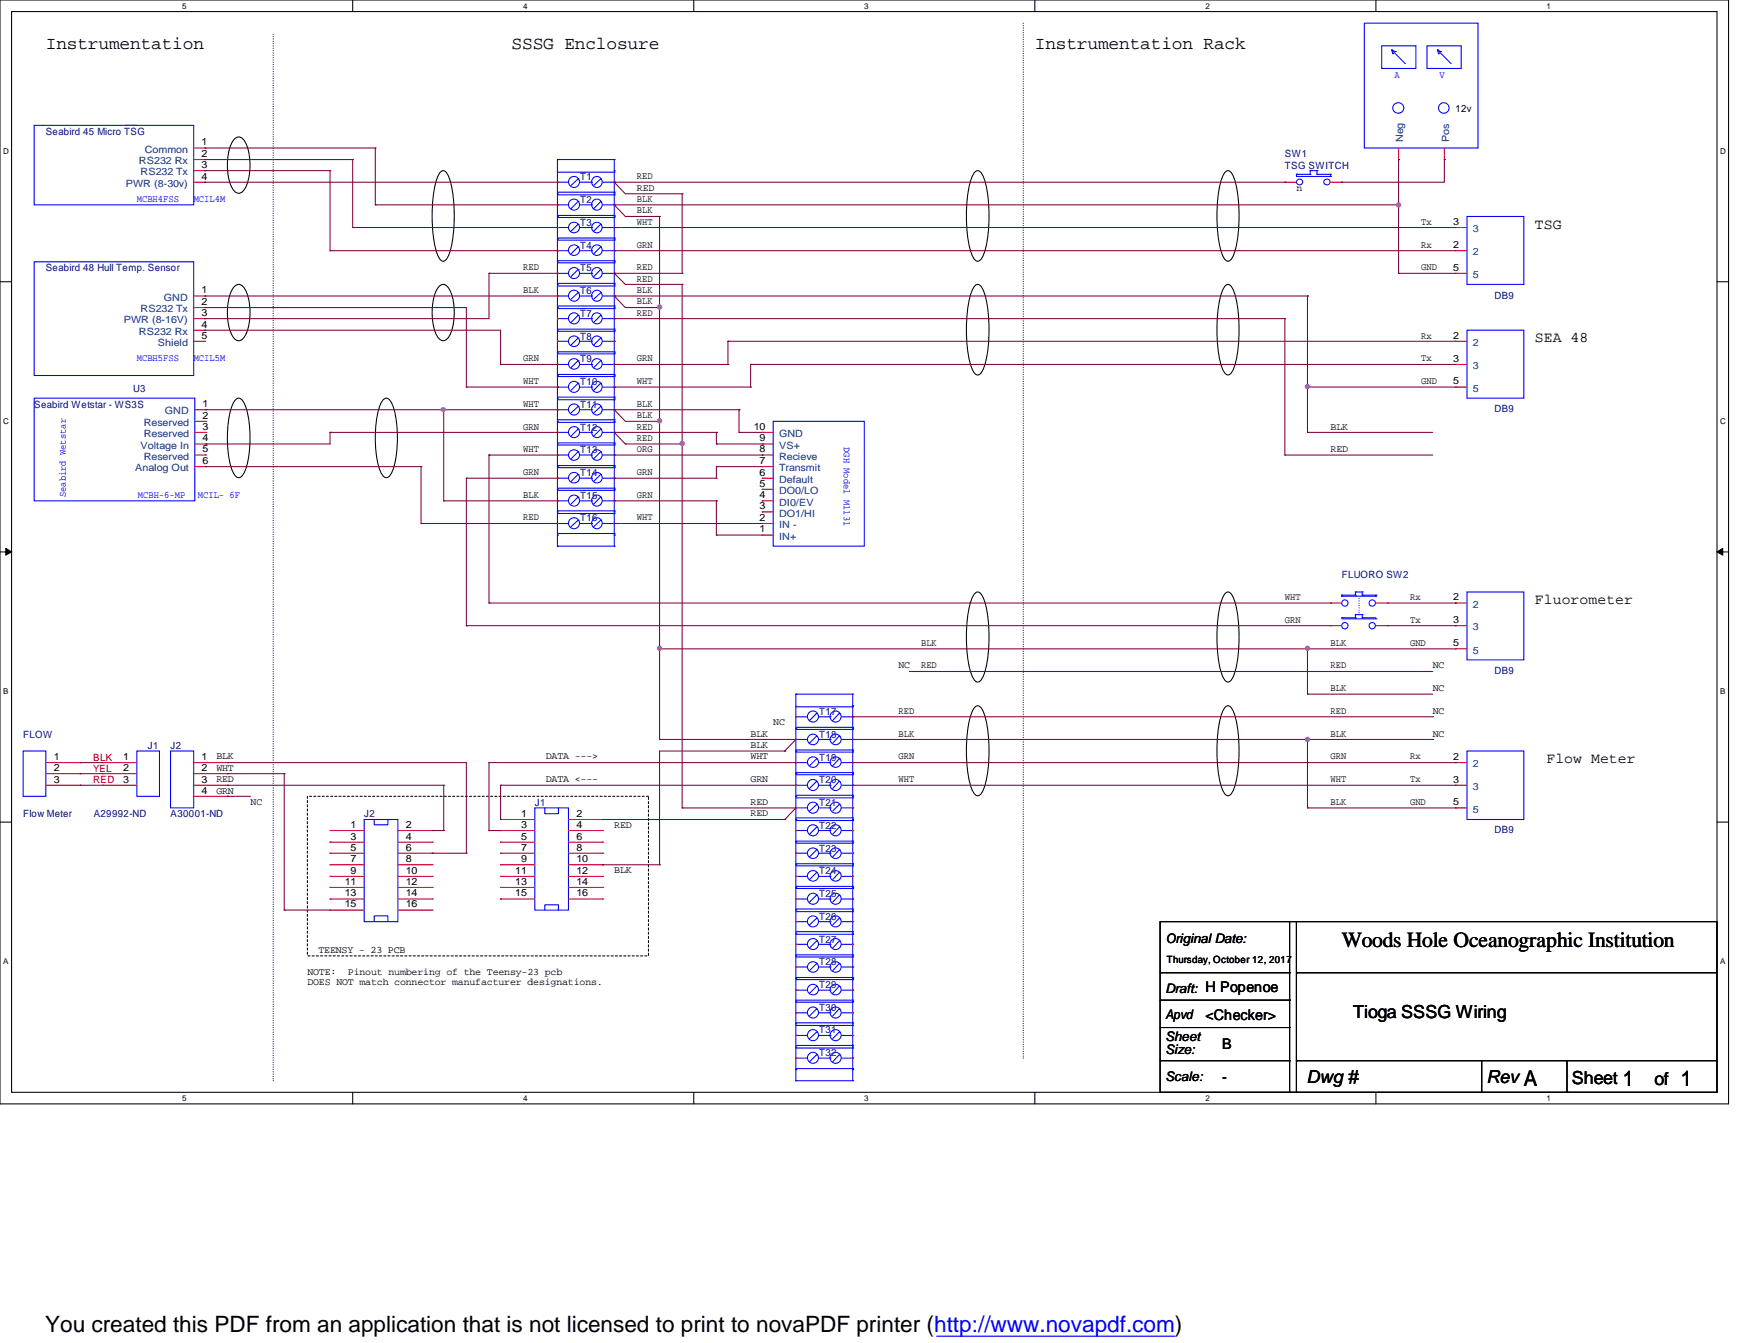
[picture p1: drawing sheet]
<svg xmlns="http://www.w3.org/2000/svg" width="279mm" height="216mm" viewBox="0 0 279 216" stroke-linecap="round" stroke-linejoin="round" font-family="sans-serif">
<path d="M0 0h278v177.5h-278zM1.9 1.9h274.3v173.7h-274.3z" fill="none" stroke="#000" stroke-width=".17"/>
<g fill="#fff">
<path d="M29.3 .3h.6v1.3h-.6z"/>
<path d="M29.3 175.9h.6v1.3h-.6z"/>
</g>
<path d="M56.7 0v1.9M56.7 175.6v1.9" fill="none" stroke="#000" stroke-width=".17"/>
<g fill="#fff">
<path d="M84.2 .3h.6v1.3h-.6z"/>
<path d="M84.2 175.9h.6v1.3h-.6z"/>
</g>
<path d="M111.6 0v1.9M111.6 175.6v1.9" fill="none" stroke="#000" stroke-width=".17"/>
<g fill="#fff">
<path d="M139 .3h.6v1.3h-.6z"/>
<path d="M139 175.9h.6v1.3h-.6z"/>
</g>
<path d="M166.5 0v1.9M166.5 175.6v1.9" fill="none" stroke="#000" stroke-width=".17"/>
<g fill="#fff">
<path d="M193.9 .3h.6v1.3h-.6z"/>
<path d="M193.9 175.9h.6v1.3h-.6z"/>
</g>
<path d="M221.3 0v1.9M221.3 175.6v1.9" fill="none" stroke="#000" stroke-width=".17"/>
<g fill="#fff">
<path d="M248.8 .3h.5v1.3h-.5z"/>
<path d="M248.8 175.9h.5v1.3h-.5z"/>
<path d="M.5 23.5h.9v1.4h-.9z"/>
<path d="M276.7 23.5h.8v1.4h-.8z"/>
<path d="M.5 67h.9v1.3h-.9z"/>
<path d="M276.7 67h.8v1.3h-.8z"/>
</g>
<path d="M0 45.3h1.9M276.2 45.3h1.8" fill="none" stroke="#000" stroke-width=".17"/>
<g fill="#fff">
<path d="M.5 110.4h.8v1.4h-.8z"/>
<path d="M276.7 110.4h.8v1.4h-.8z"/>
</g>
<path d="M0 88.7h1.9M276.2 88.7h1.8" fill="none" stroke="#000" stroke-width=".17"/>
<path d="M.9 88.1l1 .6-1 .5zM276.2 88.7l.9-.6v1.1z" fill="#000" stroke="#000" stroke-width=".16"/>
<g fill="#fff">
<path d="M.5 153.8h.7v1.4h-.7z"/>
<path d="M276.7 153.8h.7v1.4h-.7z"/>
</g>
<g fill="none" stroke="#000" stroke-width=".17">
<path d="M37.7 22.4a.99 .99 0 0 1 1-.4 .99 .99 0 0 1 .7 .8 9.2 9.2 0 0 1 0 7.5 1.06 1.06 0 0 1-1 .8 1.06 1.06 0 0 1-1-.8 9.2 9.2 0 0 1 0-7.5zM71 27.5l.3-.1a2 2 0 0 1 1.1 1.7 23.8 23.8 0 0 1-.2 11.9l-.6 .9-.3 .1a2 2 0 0 1-1.2-1.7 23.8 23.8 0 0 1 .3-11.9zM156.9 27.5l.4-.1a2.01 2.01 0 0 1 1.1 1.7 23.2 23.2 0 0 1-.2 11.9l-.6 .9-.3 .1a2.01 2.01 0 0 1-1.2-1.7 23.2 23.2 0 0 1 .2-11.9zM197.2 27.5l.3-.1a2 2 0 0 1 1.2 1.7 23.8 23.8 0 0 1-.3 11.9l-.6 .9-.3 .1a2 2 0 0 1-1.1-1.7 23.8 23.8 0 0 1 .2-11.9zM37.7 46.1a.99 .99 0 0 1 1-.4 .99 .99 0 0 1 .7 .8 9.2 9.2 0 0 1 0 7.5 1.06 1.06 0 0 1-1 .8 1.06 1.06 0 0 1-1-.8 9.2 9.2 0 0 1 0-7.5zM70.6 46.1a.85 .85 0 0 1 1.4 0 8.4 8.4 0 0 1 .8 6.7 3 3 0 0 1-1.2 1.9 1.04 1.04 0 0 1-1.3-.7 9.4 9.4 0 0 1 0-7.5zM156.9 45.8l.4-.1a2.01 2.01 0 0 1 1.1 1.7 23.2 23.2 0 0 1-.2 11.9l-.6 .9-.3 .1a2.01 2.01 0 0 1-1.2-1.7 23.2 23.2 0 0 1 .2-11.9zM197.2 45.8l.3-.1a2 2 0 0 1 1.2 1.7 23.8 23.8 0 0 1-.3 11.9l-.6 .9-.3 .1a2 2 0 0 1-1.1-1.7 23.8 23.8 0 0 1 .2-11.9zM37.8 64.4l.3-.3 .3-.1a1.81 1.81 0 0 1 1.2 1.5 18 18 0 0 1-.3 10.4l-.6 .8-.3 .1a1.81 1.81 0 0 1-1.2-1.5 18 18 0 0 1 .3-10.4zM61.5 64.4l.3-.3 .3-.1a1.8 1.8 0 0 1 1.2 1.5 18.4 18.4 0 0 1-.3 10.4l-.5 .8-.4 .1a1.8 1.8 0 0 1-1.1-1.5 18.4 18.4 0 0 1 .2-10.4zM156.9 95.3l.4-.1a1.99 1.99 0 0 1 1.1 1.7 23 23 0 0 1-.2 11.8l-.6 .8-.3 .1a1.99 1.99 0 0 1-1.2-1.7 23 23 0 0 1 .2-11.7zM197.2 95.3l.3-.1a1.99 1.99 0 0 1 1.2 1.7 23.5 23.5 0 0 1-.3 11.8l-.6 .8-.3 .1a1.99 1.99 0 0 1-1.1-1.7 23.5 23.5 0 0 1 .2-11.7z"/>
<path d="M156.9 113.6l.4-.1a1.99 1.99 0 0 1 1.1 1.7 23 23 0 0 1-.2 11.7l-.6 .9-.3 .1a1.99 1.99 0 0 1-1.2-1.7 23 23 0 0 1 .2-11.8zM197.2 113.6l.3-.1a1.99 1.99 0 0 1 1.2 1.7 23.5 23.5 0 0 1-.3 11.7l-.6 .9-.3 .1a1.99 1.99 0 0 1-1.1-1.7 23.5 23.5 0 0 1 .2-11.8zM0 132.2h1.9M276.2 132.2h1.8M186.6 148.2h89.6v27.4h-89.6zM186.6 156.4h20.8M207.4 156.4h.1M207.4 148.2v27.4M208.5 156.4h.1M208.5 156.4h67.7M208.5 148.2v27.4M186.6 160.8h20.8"/>
<path d="M186.6 165.2h20.8M186.6 170.5h20.8M207.4 175.6h.1M207.4 160.8h.1M207.4 165.2h.1M207.4 170.5h.1M208.5 175.6h.1M208.5 170.5h.1M208.5 170.5h67.7M238.3 175.6h.1M238.3 170.5v5.1M252.1 175.6h.1"/>
<path d="M252.1 170.5v5.1"/>
</g>
<path d="M43.9 5.5v168.2M164.6 3.7v166.4M43.9 173.7h.1M164.6 170.1h.1" fill="none" stroke="#000" stroke-width=".17" stroke-dasharray="0 .3"/>
<path d="M49.4 128h54.9v25.7h-54.9z" fill="none" stroke="#000" stroke-width=".17" stroke-dasharray=".3 .3"/>
<g fill="none" stroke="#800040" stroke-width=".17">
<path d="M20.2 20.2h.1M20.2 20.2h1.8M32.9 29.3h.1M32.9 23.8h.1M32.9 25.7h.1M32.9 27.4h.1M32.9 29.3h56.8M32.9 23.8h27.5M32.9 25.7h23.8M32.9 27.4h20.2M53.1 27.4h.1M53.1 27.4v12.9"/>
<path d="M56.7 25.7h.1M56.7 36.6h.1M56.7 36.6h33M56.7 25.7v10.9M60.4 32.9h.1M60.4 23.8h.1M60.4 32.9h29.3M60.4 23.8v9.1M98.8 29.3h.1M98.8 32.9h.1M98.8 36.6h.1M98.8 29.3l1.8 1.9h9.1"/>
<path d="M98.8 32.9l1.8 1.9h5.5M98.8 32.9h126.2M98.8 36.6h135.3M98.8 29.3h107.9M106.1 34.8h.1M106.1 34.8v84.1M109.7 31.2h.1M109.7 31.2v12.7M206.7 29.3h.1M215.8 29.3h.1M225 32.9h.1M225 25.7h.1"/>
<path d="M225 25.7v18.2M232.3 25.7h.1M232.3 25.7v3.6h-16.5M32.9 51.2h.1M32.9 47.6h.1M32.9 53.1h.1M32.9 49.4h.1M32.9 47.6h56.8M32.9 53.1h47.6v5.5M32.9 49.4h42.1v12.8M53.1 40.3h.1M53.1 40.3h36.6"/>
<path d="M78.7 43.9h.1M78.7 43.9h11M78.7 43.9v7.3h-45.8M80.5 58.6h.1M80.5 58.6h9.2M89.7 58.6h.1M98.8 47.6h.1M98.8 43.9h.1M98.8 40.3h.1M98.8 51.2h.1M98.8 47.6l1.8 1.8h5.5M98.8 43.9l1.8 1.8h9.1"/>
<path d="M98.8 40.3h135.3M98.8 43.9h10.9M98.8 47.6h111.5M98.8 51.2h107.9M98.8 58.6h18.3M106.1 49.4h.1M109.7 43.9h.1M109.7 45.7h.1M109.7 45.7v84.2M117.1 58.6h.1M117.1 54.9h.1M117.1 54.9v3.7"/>
<path d="M117.1 54.9h117M120.7 58.6h.1M120.7 58.6h113.4M120.7 58.6v3.6M206.7 51.2h.1M206.7 51.2v22M210.3 47.6h.1M210.3 47.6v21.9M225 43.9h.1M225 43.9h9.1M33.1 75h.1M33.1 65.9h.1"/>
<path d="M33.1 71.4h.1M33.1 65.9h56.6M33.1 75h34.6M53.1 69.5h.1M53.1 69.5v1.9h-20M53.1 69.5h36.6M67.7 75h.1M67.7 75v9.2M71.4 65.9h.1M71.4 65.9v14.6M75 76.9h.1M75 62.2h.1"/>
<path d="M75 76.9h14.7M75 76.9v23.7M75 62.2h14.7M78.7 73.2h.1M78.7 73.2h11M78.7 73.2v23.7M89.7 62.2h.1M98.8 65.9h.1M98.8 69.5h.1M98.8 65.9l1.8 1.8h5.5M98.8 69.5l1.8 1.9M98.8 73.2h23.8"/>
<path d="M98.8 69.5h16.4M98.8 65.9h20.1M98.8 76.9h16.4M98.8 62.2h21.9M100.6 71.4h.1M100.6 71.4h9.1M106.1 67.7h.1M109.7 71.4h.1M115.2 71.4h.1M115.2 69.5h.1M115.2 76.9h.1M115.2 75h.1"/>
<path d="M115.2 71.4h7.4M115.2 69.5v1.9M115.2 75v1.9M115.2 75h7.4M118.9 69.5h.1M118.9 65.9h.1M118.9 69.5h3.7M118.9 65.9v3.6M120.7 62.2h.1M122.6 73.2h.1M206.7 73.2h.1M206.7 73.2h23.8"/>
<path d="M210.3 62.2h.1M210.3 69.5h.1M210.3 69.5h20.2M210.3 62.2h23.8M67.7 84.2h.1M67.7 84.2h22M71.4 80.5h.1M71.4 80.5h18.3M78.7 96.9h.1M78.7 96.9h135.3M98.8 84.2h23.8M98.8 80.5h16.4"/>
<path d="M115.2 80.5h.1M115.2 86h.1M115.2 80.5v5.5M115.2 86h7.4M122.6 84.2h.1M223.2 96.9h10.9M234.1 96.9h.1M75 100.6h.1M75 100.6h139M106.1 104.3h.1M106.1 118.9h.1M106.1 118.9h21.9l-1.8 1.8"/>
<path d="M106.1 104.3h128M137.2 118.9h93.3M137.2 115.2h93.3M146.3 107.9h.1M146.3 107.9h84.2M210.3 104.3h.1M210.3 111.6h.1M210.3 118.9h.1M210.3 104.3v7.3M210.3 118.9v11M210.3 111.6h20.2M223.2 100.6h10.9"/>
<path d="M230.5 115.2h.1M230.5 118.9h.1M234.1 100.6h.1M12.9 122.6h.1M12.9 124.4h.1M12.9 126.2h.1M12.9 122.6h3.6M12.9 124.4h3.6M12.9 126.2h3.6M36.6 122.6h.1M36.6 124.4h.1M36.6 126.2h.1"/>
<path d="M36.6 128h.1M36.6 122.6h38.4v14.6M36.6 124.4h9.1M36.6 126.2h34.8M36.6 128h3.7M45.7 124.4h.1M45.7 124.4v21.9M69.5 137.2h.1M69.5 133.5h1.9M69.5 137.2h5.5M71.4 126.2h.1M71.4 133.5h.1"/>
<path d="M71.4 126.2v7.3M75 137.2h.1M78.7 133.5h.1M78.7 122.6h.1M78.7 122.6v10.9M78.7 122.6h49.3M78.7 133.5h1.8M80.5 126.2h.1M80.5 131.7h.1M80.5 126.2v5.5M80.5 126.2h47.5M96.9 139h.1"/>
<path d="M96.9 131.7h29.3M96.9 139h9.2M106.1 139h.1M109.7 129.9h.1M109.7 129.9h18.3l-1.8 1.8M126.2 120.7h.1M126.2 131.7h.1M126.2 120.7h-20.1v18.3M137.2 122.6h96.9M137.2 126.2h96.9M210.3 129.9h.1M210.3 129.9h23.8"/>
<path d="M234.1 122.6h.1M234.1 126.2h.1M234.1 129.9h.1M45.7 146.3h.1M45.7 146.3h7.4"/>
</g>
<g fill="none" stroke="#00f" stroke-width=".17">
<path d="M219.5 3.7h18.2v20.1h-18.2zM222.2 7.4h5.6v3.6h-5.6zM223.9 8h.1M223.9 8l.1 .6M223.9 8l.6 .3M223.9 8l2.2 2.2M224 8.6h.1M224.5 8.3h.1M229.5 7.4h5.5v3.6h-5.5zM231.2 8h.1M231.2 8l.5 .3M231.2 8l.2 .6"/>
<path d="M231.2 8l2.2 2.2M231.4 8.6h.1M231.7 8.3h.1M5.5 20.2h25.7v12.7h-25.7zM89.7 29.3h.1M89.7 31.2h.1M89.7 36.6h.1M89.7 38.4h.1M89.7 32.9h.1M89.7 34.8h.1M89.7 25.7h.1M89.7 29.3h1.7"/>
<path d="M89.7 27.7h9.1M89.7 30.9h9.1M89.7 25.7v62.1M89.7 38.6h9.1M89.7 36.6h1.7M89.7 35h9.1M89.7 38.3h9.1M89.7 32.9h1.7M89.7 31.3h9.1M89.7 34.6h9.1M89.7 25.7h9.1M93 28.8h.1"/>
<path d="M93 39.7h.1M93 36.1h.1M93 32.4h.1M93 28.8l-1.1 1M93 39.7l-1.1 1.1M93 36.1l-1.1 1.1M93 32.4l-1.1 1.1M93.3 29.3h1.9M93.3 36.6h1.9M93.3 32.9h1.9M95.2 29.3h.1M95.2 36.6h.1"/>
<path d="M95.2 32.9h.1M96.6 28.8h.1M96.6 39.7h.1M96.6 36.1h.1M96.6 32.4h.1M96.6 28.8l-1.1 1M96.6 36.1l-1.1 1.1M96.6 39.7l-1.1 1.1M96.6 32.4l-1.1 1.1M96.9 29.3h1.9M96.9 36.6h1.9M96.9 32.9h1.9"/>
<path d="M98.8 29.3h.1M98.8 27.7h.1M98.8 30.9h.1M98.8 31.2h.1M98.8 38.6h.1M98.8 36.6h.1M98.8 35h.1M98.8 38.3h.1M98.8 38.4h.1M98.8 32.9h.1M98.8 31.3h.1M98.8 34.6h.1"/>
<path d="M98.8 34.8h.1M98.8 25.7h.1M98.8 27.4h.1M98.8 25.7v62.1M208.5 28h.1M208.5 28v.4h5.5M208.5 28h2.2M210.7 27.4h.1M210.7 28h.1M210.7 27.4h1.1M210.7 27.4v.6M211.8 28h.1"/>
<path d="M211.8 27.4h.1M211.8 28h2.2M211.8 27.4v.6M214 28.4h.1M214 28h.1M214 28v.4M236 34.8h9.1v10.9h-9.1zM5.5 42.1h25.7v18.3h-25.7zM89.7 40.3h.1M89.7 42.1h.1M89.7 51.2h.1M89.7 53.1h.1"/>
<path d="M89.7 47.6h.1M89.7 49.4h.1M89.7 58.6h.1M89.7 43.9h.1M89.7 45.7h.1M89.7 54.9h.1M89.7 56.7h.1M89.7 40.3h1.7M89.7 41.9h9.1M89.7 51.2h1.7M89.7 49.6h9.1M89.7 52.9h9.1"/>
<path d="M89.7 47.6h1.7M89.7 46h9.1M89.7 49.2h9.1M89.7 58.6h1.7M89.7 56.9h9.1M89.7 43.9h1.7M89.7 42.2h9.1M89.7 45.6h9.1M89.7 54.9h1.7M89.7 53.3h9.1M89.7 56.6h9.1M93 50.7h.1"/>
<path d="M93 47.1h.1M93 58h.1M93 43.3h.1M93 54.4h.1M93 43.3l-1.1 1.1M93 50.7l-1.1 1.1M93 54.4l-1.1 1.1M93 47.1l-1.1 1M93 58l-1.1 1.1M93.3 40.3h1.9M93.3 51.2h1.9M93.3 47.6h1.9"/>
<path d="M93.3 58.6h1.9M93.3 43.9h1.9M93.3 54.9h1.9M95.2 40.3h.1M95.2 51.2h.1M95.2 47.6h.1M95.2 58.6h.1M95.2 43.9h.1M95.2 54.9h.1M96.6 50.7h.1M96.6 47.1h.1M96.6 58h.1"/>
<path d="M96.6 43.3h.1M96.6 54.4h.1M96.6 50.7l-1.1 1.1M96.6 58l-1.1 1.1M96.6 47.1l-1.1 1M96.6 54.4l-1.1 1.1M96.6 43.3l-1.1 1.1M96.9 40.3h1.9M96.9 51.2h1.9M96.9 47.6h1.9M96.9 58.6h1.9M96.9 43.9h1.9"/>
<path d="M96.9 54.9h1.9M98.8 40.3h.1M98.8 41.9h.1M98.8 42.1h.1M98.8 51.2h.1M98.8 49.6h.1M98.8 52.9h.1M98.8 53.1h.1M98.8 47.6h.1M98.8 46h.1M98.8 49.2h.1M98.8 49.4h.1"/>
<path d="M98.8 58.6h.1M98.8 56.9h.1M98.8 43.9h.1M98.8 42.2h.1M98.8 45.6h.1M98.8 45.7h.1M98.8 54.9h.1M98.8 53.3h.1M98.8 56.6h.1M98.8 56.7h.1M236 53.1h9.1v10.9h-9.1zM5.5 64h25.8v16.5h-25.8z"/>
<path d="M89.7 69.5h.1M89.7 71.4h.1M89.7 62.2h.1M89.7 64h.1M89.7 65.9h.1M89.7 67.7h.1M89.7 76.9h.1M89.7 78.7h.1M89.7 60.4h.1M89.7 73.2h.1M89.7 75h.1M89.7 69.5h1.7"/>
<path d="M89.7 67.9h9.1M89.7 71.2h9.1M89.7 78.8h9.1M89.7 62.2h1.7M89.7 60.5h9.1M89.7 63.8h9.1M89.7 65.9h1.7M89.7 64.3h9.1M89.7 67.5h9.1M89.7 76.9h1.7M89.7 75.2h9.1M89.7 78.5h9.1"/>
<path d="M89.7 60.2h9.1M89.7 73.2h1.7M89.7 71.5h9.1M89.7 74.8h9.1M93 69h.1M93 79.9h.1M93 61.6h.1M93 65.4h.1M93 76.3h.1M93 72.6h.1M93 69l-1.1 1.1M93 72.6l-1.1 1.1"/>
<path d="M93 79.9l-1.1 1.1M93 61.6l-1.1 1.1M93 65.4l-1.1 1M93 76.3l-1.1 1.1M93.3 69.5h1.9M93.3 62.2h1.9M93.3 65.9h1.9M93.3 76.9h1.9M93.3 73.2h1.9M95.2 69.5h.1M95.2 62.2h.1M95.2 65.9h.1"/>
<path d="M95.2 76.9h.1M95.2 73.2h.1M96.6 69h.1M96.6 79.9h.1M96.6 61.6h.1M96.6 65.4h.1M96.6 76.3h.1M96.6 72.6h.1M96.6 69l-1.1 1.1M96.6 76.3l-1.1 1.1M96.6 79.9l-1.1 1.1M96.6 61.6l-1.1 1.1"/>
<path d="M96.6 65.4l-1.1 1M96.6 72.6l-1.1 1.1M96.9 69.5h1.9M96.9 62.2h1.9M96.9 65.9h1.9M96.9 76.9h1.9M96.9 73.2h1.9M98.8 69.5h.1M98.8 67.9h.1M98.8 71.2h.1M98.8 71.4h.1M98.8 78.8h.1"/>
<path d="M98.8 62.2h.1M98.8 60.5h.1M98.8 63.8h.1M98.8 64h.1M98.8 65.9h.1M98.8 64.3h.1M98.8 67.5h.1M98.8 67.7h.1M98.8 76.9h.1M98.8 75.2h.1M98.8 78.5h.1M98.8 78.7h.1"/>
<path d="M98.8 60.2h.1M98.8 60.4h.1M98.8 73.2h.1M98.8 71.5h.1M98.8 74.8h.1M98.8 75h.1M124.4 67.7h14.6v20.1h-14.6zM89.7 80.5h.1M89.7 82.3h.1M89.7 87.8h.1M89.7 84.2h.1M89.7 86h.1"/>
<path d="M89.7 80.5h1.7M89.7 82.1h9.1M89.7 87.8h9.1M89.7 84.2h1.7M89.7 82.5h9.1M89.7 85.8h9.1M93 83.7h.1M93 83.7l-1.1 1M93.3 80.5h1.9M93.3 84.2h1.9M95.2 80.5h.1M95.2 84.2h.1"/>
<path d="M96.6 83.7h.1M96.6 83.7l-1.1 1M96.9 80.5h1.9M96.9 84.2h1.9M98.8 80.5h.1M98.8 82.1h.1M98.8 82.3h.1M98.8 87.8h.1M98.8 86h.1M98.8 84.2h.1M98.8 82.5h.1M98.8 85.8h.1"/>
<path d="M215.8 95.7h.1M215.8 95.8h.1M215.8 99.3h.1M215.8 95.8h5.5M215.8 95.7h2.2M215.8 95.7v.1M215.8 99.3h2.2M215.8 99.5h5.5M218 95.2h.1M218 95.7h.1M218 99.3h.1M218 98.8h.1"/>
<path d="M218 95.2h1.1M218 95.2v.5M218 98.8v.5M218 98.8h1.1M219.1 95.7h.1M219.1 95.2h.1M219.1 98.8h.1M219.1 99.3h.1M219.1 95.7h2.2M219.1 95.2v.5M219.1 98.8v.5M219.1 99.3h2.2"/>
<path d="M221.3 95.8h.1M221.3 95.7h.1M221.3 99.5h.1M221.3 95.7v.1M236 95.2h9.1v10.9h-9.1zM128 111.6h.1M128 118.9h.1M128 115.2h.1M128 117.1h.1M128 111.6v62.1M128 111.6h9.2M128 118.9h1.9"/>
<path d="M128 117.3h9.2M128 115.2h1.9M128 113.6h9.2M128 116.9h9.2M131.3 118.4h.1M131.3 114.7h.1M131.3 118.4l-1.1 1.1M131.3 114.7l-1.1 1.1M131.7 118.9h1.8M131.7 115.2h1.8M133.5 118.9h.1M133.5 115.2h.1"/>
<path d="M135 118.4h.1M135 114.7h.1M135 118.4l-1.1 1.1M135 114.7l-1.1 1.1M135.4 118.9h1.8M135.4 115.2h1.8M137.2 111.6h.1M137.2 113.5h.1M137.2 118.9h.1M137.2 117.3h.1M137.2 115.2h.1M137.2 113.6h.1"/>
<path d="M137.2 116.9h.1M137.2 117.1h.1M137.2 111.6v62.1M3.7 120.7h3.7v7.3h-3.7zM22 120.7h3.7v7.3h-3.7zM27.4 120.7h3.8v9.2h-3.8zM58.6 131.7h5.4v16.5h-5.4zM60.2 131.7v.9h2.2v-.9M86 129.9h5.4v16.4h-5.4zM87.6 129.9v.9h2.2v-.9M128 122.6h.1M128 124.4h.1"/>
<path d="M128 133.5h.1M128 135.4h.1M128 120.7h.1M128 129.9h.1M128 131.7h.1M128 126.2h.1M128 128h.1M128 137.2h.1M128 139h.1M128 122.6h1.9M128 120.9h9.2M128 124.2h9.2"/>
<path d="M128 133.5h1.9M128 131.9h9.2M128 135.2h9.2M128 120.6h9.2M128 129.9h1.9M128 128.3h9.2M128 131.5h9.2M128 139.2h9.2M128 126.2h1.9M128 124.5h9.2M128 127.8h9.2M128 137.2h1.9"/>
<path d="M128 135.6h9.2M128 138.9h9.2M131.3 122h.1M131.3 133h.1M131.3 129.4h.1M131.3 125.6h.1M131.3 136.7h.1M131.3 122l-1.1 1.1M131.3 133l-1.1 1.1M131.3 129.4l-1.1 1M131.3 125.6l-1.1 1.1M131.3 136.7l-1.1 1.1"/>
<path d="M131.7 122.6h1.8M131.7 133.5h1.8M131.7 129.9h1.8M131.7 126.2h1.8M131.7 137.2h1.8M133.5 122.6h.1M133.5 133.5h.1M133.5 129.9h.1M133.5 126.2h.1M133.5 137.2h.1M135 122h.1M135 133h.1"/>
<path d="M135 129.4h.1M135 125.6h.1M135 136.7h.1M135 122l-1.1 1.1M135 129.4l-1.1 1M135 133l-1.1 1.1M135 125.6l-1.1 1.1M135 136.7l-1.1 1.1M135.4 122.6h1.8M135.4 133.5h1.8M135.4 129.9h1.8M135.4 126.2h1.8"/>
<path d="M135.4 137.2h1.8M137.2 122.6h.1M137.2 120.9h.1M137.2 124.2h.1M137.2 124.4h.1M137.2 133.5h.1M137.2 131.9h.1M137.2 135.2h.1M137.2 135.4h.1M137.2 120.6h.1M137.2 120.7h.1M137.2 129.9h.1"/>
<path d="M137.2 128.3h.1M137.2 131.5h.1M137.2 131.7h.1M137.2 139.2h.1M137.2 126.2h.1M137.2 124.5h.1M137.2 127.8h.1M137.2 128h.1M137.2 137.2h.1M137.2 135.6h.1M137.2 138.9h.1M137.2 139h.1"/>
<path d="M236 120.7h9.1v11h-9.1zM60.2 148.2v-1h2.2v1M87.6 146.3v-.8h2.2v.8M128 148.2h.1M128 150h.1M128 159.2h.1M128 144.5h.1M128 146.3h.1M128 155.4h.1M128 157.3h.1M128 140.9h.1M128 142.7h.1"/>
<path d="M128 151.8h.1M128 153.7h.1M128 148.2h1.9M128 146.6h9.2M128 149.8h9.2M128 159.2h1.9M128 157.5h9.2M128 144.5h1.9M128 142.8h9.2M128 146.1h9.2M128 155.4h1.9M128 153.8h9.2"/>
<path d="M128 157.1h9.2M128 140.9h1.9M128 142.5h9.2M128 151.8h1.9M128 150.2h9.2M128 153.5h9.2M131.3 147.7h.1M131.3 158.6h.1M131.3 143.9h.1M131.3 154.9h.1M131.3 140.3h.1M131.3 151.3h.1"/>
<path d="M131.3 147.7l-1.1 1M131.3 158.6l-1.1 1.1M131.3 143.9l-1.1 1.1M131.3 154.9l-1.1 1.1M131.3 140.3l-1.1 1.1M131.3 151.3l-1.1 1.1M131.7 148.2h1.8M131.7 159.2h1.8M131.7 144.5h1.8M131.7 155.4h1.8M131.7 140.9h1.8M131.7 151.8h1.8"/>
<path d="M133.5 148.2h.1M133.5 159.2h.1M133.5 144.5h.1M133.5 155.4h.1M133.5 140.9h.1M133.5 151.8h.1M135 147.7h.1M135 158.6h.1M135 143.9h.1M135 154.9h.1M135 140.3h.1M135 151.3h.1"/>
<path d="M135 147.7l-1.1 1M135 158.6l-1.1 1.1M135 143.9l-1.1 1.1M135 154.9l-1.1 1.1M135 140.3l-1.1 1.1M135 151.3l-1.1 1.1M135.4 148.2h1.8M135.4 159.2h1.8M135.4 144.5h1.8M135.4 155.4h1.8M135.4 140.9h1.8M135.4 151.8h1.8"/>
<path d="M137.2 148.2h.1M137.2 146.6h.1M137.2 149.8h.1M137.2 150h.1M137.2 159.2h.1M137.2 157.5h.1M137.2 144.5h.1M137.2 142.8h.1M137.2 146.1h.1M137.2 146.3h.1M137.2 155.4h.1M137.2 153.8h.1"/>
<path d="M137.2 157.1h.1M137.2 157.3h.1M137.2 140.9h.1M137.2 142.5h.1M137.2 142.7h.1M137.2 151.8h.1M137.2 150.2h.1M137.2 153.5h.1M137.2 153.7h.1M128 161h.1M128 170.1h.1M128 172h.1"/>
<path d="M128 166.5h.1M128 168.3h.1M128 173.7h.1M128 162.8h.1M128 164.6h.1M128 160.8h9.2M128 170.1h1.9M128 168.5h9.2M128 171.8h9.2M128 166.5h1.9M128 164.8h9.2M128 168.1h9.2"/>
<path d="M128 173.7h9.2M128 162.8h1.9M128 161.1h9.2M128 164.4h9.2M131.3 169.6h.1M131.3 165.9h.1M131.3 162.2h.1M131.3 169.6l-1.1 1.1M131.3 165.9l-1.1 1.1M131.3 162.2l-1.1 1.1M131.7 170.1h1.8M131.7 166.5h1.8"/>
<path d="M131.7 162.8h1.8M133.5 170.1h.1M133.5 166.5h.1M133.5 162.8h.1M135 169.6h.1M135 165.9h.1M135 162.2h.1M135 165.9l-1.1 1.1M135 169.6l-1.1 1.1M135 162.2l-1.1 1.1M135.4 170.1h1.8M135.4 166.5h1.8"/>
<path d="M135.4 162.8h1.8M137.2 160.8h.1M137.2 161h.1M137.2 170.1h.1M137.2 168.5h.1M137.2 171.8h.1M137.2 172h.1M137.2 166.5h.1M137.2 164.8h.1M137.2 168.1h.1M137.2 168.3h.1M137.2 173.7h.1"/>
<path d="M137.2 162.8h.1M137.2 161.1h.1M137.2 164.4h.1M137.2 164.6h.1"/>
<circle cx="224.9" cy="17.4" r=".87"/>
<circle cx="232.2" cy="17.4" r=".85"/>
<circle cx="92.3" cy="32.9" r=".89"/>
<circle cx="92.3" cy="29.3" r=".89"/>
<circle cx="92.3" cy="36.6" r=".87"/>
<circle cx="96" cy="32.9" r=".86"/>
<circle cx="96" cy="29.2" r=".86"/>
<circle cx="96" cy="36.6" r=".85"/>
<circle cx="209.1" cy="29.3" r=".49"/>
<circle cx="213.5" cy="29.3" r=".49"/>
<circle cx="92.3" cy="47.5" r=".89"/>
<circle cx="92.3" cy="51.2" r=".89"/>
<circle cx="92.3" cy="43.9" r=".89"/>
<circle cx="92.3" cy="54.9" r=".87"/>
<circle cx="92.3" cy="58.5" r=".87"/>
<circle cx="92.3" cy="40.2" r=".87"/>
<circle cx="96" cy="47.5" r=".86"/>
<circle cx="96" cy="51.2" r=".86"/>
<circle cx="96" cy="43.9" r=".86"/>
<circle cx="96" cy="54.9" r=".85"/>
<circle cx="96" cy="58.5" r=".85"/>
<circle cx="96" cy="40.2" r=".85"/>
<circle cx="92.3" cy="65.8" r=".89"/>
<circle cx="92.3" cy="69.5" r=".89"/>
<circle cx="92.3" cy="62.2" r=".89"/>
<circle cx="92.3" cy="73.2" r=".87"/>
<circle cx="92.3" cy="76.8" r=".87"/>
<circle cx="96" cy="65.8" r=".86"/>
<circle cx="96" cy="69.5" r=".86"/>
<circle cx="96" cy="62.2" r=".86"/>
<circle cx="96" cy="73.2" r=".85"/>
<circle cx="96" cy="76.8" r=".85"/>
<circle cx="92.3" cy="80.5" r=".89"/>
<circle cx="92.3" cy="84.1" r=".89"/>
<circle cx="96" cy="80.5" r=".86"/>
<circle cx="96" cy="84.1" r=".86"/>
<circle cx="216.3" cy="96.9" r=".51"/>
<circle cx="220.7" cy="96.9" r=".51"/>
<circle cx="130.8" cy="115.2" r=".89"/>
<circle cx="130.8" cy="118.9" r=".87"/>
<circle cx="134.4" cy="115.2" r=".89"/>
<circle cx="134.4" cy="118.9" r=".87"/>
<circle cx="216.3" cy="100.6" r=".51"/>
<circle cx="220.7" cy="100.6" r=".51"/>
<circle cx="130.8" cy="133.5" r=".89"/>
<circle cx="130.8" cy="126.2" r=".89"/>
<circle cx="130.8" cy="129.8" r=".89"/>
<circle cx="130.8" cy="137.2" r=".87"/>
<circle cx="130.8" cy="122.5" r=".87"/>
<circle cx="134.4" cy="133.5" r=".89"/>
<circle cx="134.4" cy="126.2" r=".89"/>
<circle cx="134.4" cy="129.8" r=".89"/>
<circle cx="134.4" cy="137.2" r=".87"/>
<circle cx="134.4" cy="122.5" r=".87"/>
<circle cx="130.8" cy="144.5" r=".89"/>
<circle cx="130.8" cy="151.8" r=".89"/>
<circle cx="130.8" cy="148.1" r=".89"/>
<circle cx="130.8" cy="159.1" r=".87"/>
<circle cx="130.8" cy="140.8" r=".87"/>
<circle cx="130.8" cy="155.5" r=".87"/>
<circle cx="134.4" cy="144.5" r=".89"/>
<circle cx="134.4" cy="151.8" r=".89"/>
<circle cx="134.4" cy="148.1" r=".89"/>
<circle cx="134.4" cy="159.1" r=".87"/>
<circle cx="134.4" cy="140.8" r=".87"/>
<circle cx="134.4" cy="155.5" r=".87"/>
<circle cx="130.8" cy="166.4" r=".89"/>
<circle cx="130.8" cy="170.1" r=".89"/>
<circle cx="130.8" cy="162.8" r=".89"/>
<circle cx="134.4" cy="166.4" r=".89"/>
<circle cx="134.4" cy="170.1" r=".89"/>
<circle cx="134.4" cy="162.8" r=".89"/>
</g>
<g fill="none" stroke="#f00" stroke-width=".17">
<path d="M31.2 23.8h1.7M31.2 25.7h1.7M31.2 27.4h1.7M31.2 29.3h1.7M32.9 23.8h.1M32.9 25.7h.1M32.9 27.4h.1M32.9 29.3h.1M89.7 29.3h.1M89.7 36.6h.1M89.7 32.9h.1M98.8 29.3h.1"/>
<path d="M98.8 36.6h.1M98.8 32.9h.1M206.7 29.3h.1M206.7 29.3h1.8M214 29.3h1.8M215.8 29.3h.1M225 25.7h.1M225 23.8v1.9M232.3 25.7h.1M232.3 23.8v1.9M234.1 36.6h.1M234.1 36.6h1.9"/>
<path d="M31.2 54.9h1.7M31.2 47.6h1.7M31.2 49.4h1.7M31.2 51.2h1.7M31.2 53.1h1.7M32.9 47.6h.1M32.9 49.4h.1M32.9 51.2h.1M32.9 53.1h.1M32.9 54.9h.1M89.7 40.3h.1M89.7 51.2h.1"/>
<path d="M89.7 47.6h.1M89.7 58.6h.1M89.7 43.9h.1M89.7 54.9h.1M98.8 40.3h.1M98.8 51.2h.1M98.8 47.6h.1M98.8 58.6h.1M98.8 43.9h.1M98.8 54.9h.1M234.1 54.9h.1M234.1 58.6h.1"/>
<path d="M234.1 40.3h.1M234.1 43.9h.1M234.1 54.9h1.9M234.1 58.6h1.9M234.1 40.3h1.9M234.1 43.9h1.9M31.3 75h1.8M31.3 73.2h1.8M31.3 71.4h1.8M31.3 69.5h1.8M31.3 65.9h1.8M31.3 67.7h1.8"/>
<path d="M33.1 65.9h.1M33.1 67.7h.1M33.1 69.5h.1M33.1 71.4h.1M33.1 73.2h.1M33.1 75h.1M89.7 69.5h.1M89.7 62.2h.1M89.7 65.9h.1M89.7 76.9h.1M89.7 73.2h.1M98.8 69.5h.1"/>
<path d="M98.8 62.2h.1M98.8 65.9h.1M98.8 76.9h.1M98.8 73.2h.1M122.6 78.7h.1M122.6 76.9h.1M122.6 75h.1M122.6 73.2h.1M122.6 71.4h.1M122.6 69.5h.1M122.6 78.7h1.8M122.6 76.9h1.8"/>
<path d="M122.6 75h1.8M122.6 73.2h1.8M122.6 71.4h1.8M122.6 69.5h1.8M234.1 62.2h.1M234.1 62.2h1.9M89.7 80.5h.1M89.7 84.2h.1M98.8 80.5h.1M98.8 84.2h.1M122.6 86h.1M122.6 84.2h.1"/>
<path d="M122.6 82.3h.1M122.6 80.5h.1M122.6 86h1.8M122.6 84.2h1.8M122.6 82.3h1.8M122.6 80.5h1.8M214 96.9h.1M214 96.9h1.8M221.3 96.9h1.9M223.2 96.9h.1M234.1 96.9h.1M234.1 96.9h1.9"/>
<path d="M128 118.9h.1M128 115.2h.1M137.2 118.9h.1M137.2 115.2h.1M214 100.6h.1M214 100.6h1.8M221.3 100.6h1.9M223.2 100.6h.1M234.1 100.6h.1M234.1 104.3h.1M234.1 100.6h1.9M234.1 104.3h1.9"/>
<path d="M7.4 122.6h5.5M7.4 124.4h5.5M7.4 126.2h5.5M12.9 122.6h.1M12.9 124.4h.1M12.9 126.2h.1M16.5 122.6h.1M16.5 124.4h.1M16.5 126.2h.1M16.5 122.6h5.5M16.5 124.4h5.5M16.5 126.2h5.5"/>
<path d="M31.2 122.6h5.4M31.2 124.4h5.4M31.2 126.2h5.4M31.2 128h5.4M36.6 122.6h.1M36.6 124.4h.1M36.6 126.2h.1M36.6 128h.1M53.1 133.5h.1M53.1 135.4h.1M53.1 137.2h.1M53.1 139h.1"/>
<path d="M53.1 133.5h5.5M53.1 135.4h5.5M53.1 137.2h5.5M53.1 139h5.5M64 133.5h5.5M64 135.4h5.5M64 137.2h5.5M64 139h5.5M69.5 133.5h.1M69.5 135.4h.1M69.5 137.2h.1M69.5 139h.1"/>
<path d="M80.5 131.7h.1M80.5 133.5h.1M80.5 135.4h.1M80.5 137.2h.1M80.5 139h.1M80.5 133.5h5.5M80.5 135.4h5.5M80.5 137.2h5.5M80.5 139h5.5M80.5 131.7h5.5M91.4 133.5h5.5M91.4 135.4h5.5"/>
<path d="M91.4 137.2h5.5M91.4 139h5.5M91.4 131.7h5.5M96.9 131.7h.1M96.9 133.5h.1M96.9 135.4h.1M96.9 137.2h.1M96.9 139h.1M128 122.6h.1M128 133.5h.1M128 129.9h.1M128 126.2h.1"/>
<path d="M128 137.2h.1M137.2 122.6h.1M137.2 133.5h.1M137.2 129.9h.1M137.2 126.2h.1M137.2 137.2h.1M234.1 122.6h.1M234.1 126.2h.1M234.1 129.9h.1M234.1 122.6h1.9M234.1 126.2h1.9M234.1 129.9h1.9"/>
<path d="M53.1 140.9h.1M53.1 142.7h.1M53.1 144.5h.1M53.1 146.3h.1M53.1 140.9h5.5M53.1 142.7h5.5M53.1 144.5h5.5M53.1 146.3h5.5M64 140.9h5.5M64 142.7h5.5M64 144.5h5.5M64 146.3h5.5"/>
<path d="M69.5 140.9h.1M69.5 142.7h.1M69.5 144.5h.1M69.5 146.3h.1M80.5 140.9h.1M80.5 142.7h.1M80.5 144.5h.1M80.5 140.9h5.5M80.5 142.7h5.5M80.5 144.5h5.5M91.4 140.9h5.5M91.4 142.7h5.5"/>
<path d="M91.4 144.5h5.5M96.9 140.9h.1M96.9 142.7h.1M96.9 144.5h.1M128 148.2h.1M128 159.2h.1M128 144.5h.1M128 155.4h.1M128 140.9h.1M128 151.8h.1M137.2 148.2h.1M137.2 159.2h.1"/>
<path d="M137.2 144.5h.1M137.2 155.4h.1M137.2 140.9h.1M137.2 151.8h.1M128 170.1h.1M128 166.5h.1M128 162.8h.1M137.2 170.1h.1M137.2 166.5h.1M137.2 162.8h.1"/>
</g>
<path d="M218.6 95.8v3M218.6 98.8h.1" fill="none" stroke="#00f" stroke-width=".17" stroke-dasharray="0 .3"/>
<g fill="#f0f" stroke="#f0f" stroke-width=".17">
<circle cx="225" cy="32.9" r=".34"/>
<circle cx="71.3" cy="65.8" r=".32"/>
<circle cx="210.3" cy="104.2" r=".34"/>
<circle cx="106.1" cy="104.2" r=".34"/>
<circle cx="210.3" cy="62.1" r=".34"/>
<circle cx="210.3" cy="118.9" r=".34"/>
<circle cx="106.1" cy="67.6" r=".34"/>
<circle cx="109.7" cy="71.3" r=".34"/>
<circle cx="106.1" cy="49.4" r=".34"/>
</g>
<path d="M5.4 206.8h186.9v7.3h-186.9z" fill="#fff"/>
<path d="M150.6 214.8h38.5" fill="none" stroke="#00f" stroke-width=".18"/>
<text font-size="3.6" x="7.3" y="214.1">You created this PDF from an application that is not licensed to print to novaPDF printer (http://www.novapdf.com)</text>
<g font-size="3.5">
<text x="215.8" y="152.2">Woods Hole Oceanographic Institution</text>
<text x="245.1" y="174.6">A</text>
<text x="261" y="174.6">1</text>
<text x="270.3" y="174.6">1</text>
</g>
<g font-size="2.9">
<text x="7.4" y="7.9">Instrumentation</text>
<text x="82.3" y="7.9">SSSG Enclosure</text>
<text x="166.5" y="7.9">Instrumentation Rack</text>
<text x="217.7" y="163.7">Tioga SSSG Wiring</text>
<text x="210.1" y="174.2">Dwg #</text>
<text x="239.1" y="174.2">Rev</text>
<text x="252.8" y="174.2">Sheet</text>
<text x="266.1" y="174.5">of</text>
</g>
<g font-size="2.4">
<text x="246.9" y="36.7">TSG</text>
<text x="246.9" y="55">SEA 48</text>
<text x="246.9" y="97.1">Fluorometer</text>
<text x="248.8" y="122.7">Flow Meter</text>
<text x="193.9" y="163.9">&lt;Checker&gt;</text>
<text x="196.6" y="168.7">B</text>
<text x="196.6" y="174">-</text>
</g>
<g font-size="2.1">
<text x="187.5" y="151.6">Original Date:</text>
<text x="187.5" y="159.6">Draft: H Popenoe</text>
<text x="187.5" y="167.3">Sheet</text>
<text x="187.5" y="163.8">Apvd</text>
<text x="187.5" y="169.5">Size:</text>
<text x="187.5" y="173.7">Scale:</text>
</g>
<g font-size="1.6" fill="#00f">
<text x="224.3" y="12.5">A</text>
<text x="231.6" y="12.5">V</text>
<text x="22" y="32.5">MCBH4FSS</text>
<text x="31.2" y="32.5">MCIL4M</text>
<text x="22" y="58.1">MCBH5FSS</text>
<text x="31.2" y="58.1">MCIL5M</text>
<text x="135.7" y="71.9" transform="rotate(90 135.7 71.9)">DGH Model M1131</text>
<text x="10.6" y="79.9" transform="rotate(-90 10.6 79.9)">Seabird Wetstar</text>
<text x="22.2" y="80">MCBH-6-MP</text>
<text x="31.8" y="80">MCIL- 6F</text>
</g>
<g font-size="1.6" fill="#000080">
<text x="7.4" y="21.7">Seabird 45 Micro TSG</text>
<text x="93.3" y="29">T1</text>
<text x="206.7" y="25.3">SW1</text>
<text x="206.7" y="27.2">TSG SWITCH</text>
<text x="93.3" y="32.7">T2</text>
<text x="93.3" y="40">T4</text>
<text x="93.3" y="36.3">T3</text>
<text x="7.4" y="43.6">Seabird 48 Hull Temp. Sensor</text>
<text x="93.3" y="47.2">T6</text>
<text x="93.3" y="43.6">T5</text>
<text x="93.3" y="51">T7</text>
<text x="240.4" y="48">DB9</text>
<text x="93.3" y="58.3">T9</text>
<text x="93.3" y="54.6">T8</text>
<text x="5.5" y="65.5">Seabird Wetstar - WS3S</text>
<text x="21.4" y="63">U3</text>
<text x="93.3" y="61.9">T10</text>
<text x="93.3" y="65.5">T11</text>
<text x="93.3" y="69.3">T12</text>
<text x="240.4" y="66.3">DB9</text>
<text x="93.3" y="76.5">T14</text>
<text x="93.3" y="72.9">T13</text>
<text x="93.3" y="80.2">T15</text>
<text x="93.3" y="83.8">T16</text>
<text x="215.8" y="93">FLUORO SW2</text>
<text x="240.4" y="108.4">DB9</text>
<text x="3.7" y="118.6">FLOW</text>
<text x="131.7" y="118.6">T18</text>
<text x="131.7" y="115">T17</text>
<text x="23.8" y="120.4">J1</text>
<text x="27.4" y="120.4">J2</text>
<text x="131.7" y="122.3">T19</text>
<text x="131.7" y="125.9">T20</text>
<text x="3.7" y="131.4">Flow Meter</text>
<text x="15.1" y="131.4">A29992-ND</text>
<text x="27.4" y="131.4">A30001-ND</text>
<text x="58.6" y="131.4">J2</text>
<text x="86" y="129.5">J1</text>
<text x="131.7" y="129.5">T21</text>
<text x="131.7" y="133.3">T22</text>
<text x="131.7" y="136.9">T23</text>
<text x="240.4" y="133.9">DB9</text>
<text x="131.7" y="140.5">T24</text>
<text x="131.7" y="147.8">T26</text>
<text x="131.7" y="144.2">T25</text>
<text x="131.7" y="155.2">T28</text>
<text x="131.7" y="151.6">T27</text>
<text x="131.7" y="158.8">T29</text>
<text x="131.7" y="166.1">T31</text>
<text x="131.7" y="162.5">T30</text>
<text x="131.7" y="169.8">T32</text>
</g>
<g font-size="1.6">
<text x="32.4" y="23.4">1</text>
<text x="234.1" y="18">12v</text>
<text x="32.4" y="25.2">2</text>
<text x="32.4" y="27">3</text>
<text x="32.4" y="28.9">4</text>
<text x="102.4" y="28.8">RED</text>
<text x="102.4" y="32.5">BLK</text>
<text x="102.4" y="34.3">BLK</text>
<text x="102.4" y="30.6">RED</text>
<text x="208.5" y="30.6">n</text>
<text x="102.4" y="36.2">WHT</text>
<text x="102.4" y="39.8">GRN</text>
<text x="228.6" y="39.8">Rx</text>
<text x="228.6" y="36.2">Tx</text>
<text x="233.8" y="39.9">2</text>
<text x="233.8" y="36.2">3</text>
<text x="32.4" y="47.2">1</text>
<text x="84.2" y="43.4">RED</text>
<text x="84.2" y="47.1">BLK</text>
<text x="102.4" y="43.4">RED</text>
<text x="102.4" y="47.1">BLK</text>
<text x="102.4" y="45.3">RED</text>
<text x="228.6" y="43.4">GND</text>
<text x="233.8" y="43.5">5</text>
<text x="32.4" y="49">2</text>
<text x="32.4" y="50.8">3</text>
<text x="32.4" y="52.7">4</text>
<text x="102.4" y="50.8">RED</text>
<text x="102.4" y="48.9">BLK</text>
<text x="32.4" y="54.4">5</text>
<text x="84.2" y="58.1">GRN</text>
<text x="102.4" y="58.1">GRN</text>
<text x="228.6" y="54.4">Rx</text>
<text x="228.6" y="58.1">Tx</text>
<text x="233.8" y="54.4">2</text>
<text x="233.8" y="58.2">3</text>
<text x="32.6" y="65.4">1</text>
<text x="84.2" y="65.4">WHT</text>
<text x="84.2" y="61.7">WHT</text>
<text x="102.4" y="61.7">WHT</text>
<text x="102.4" y="65.4">BLK</text>
<text x="228.6" y="61.7">GND</text>
<text x="233.8" y="61.8">5</text>
<text x="32.6" y="67.3">2</text>
<text x="32.6" y="69.1">3</text>
<text x="32.6" y="71">4</text>
<text x="84.2" y="69.1">GRN</text>
<text x="102.4" y="70.9">RED</text>
<text x="102.4" y="67.2">BLK</text>
<text x="102.4" y="69.1">RED</text>
<text x="121.2" y="69.1">10</text>
<text x="122.2" y="71">9</text>
<text x="214" y="69.1">BLK</text>
<text x="32.6" y="72.7">5</text>
<text x="32.6" y="74.6">6</text>
<text x="84.2" y="76.4">GRN</text>
<text x="84.2" y="72.7">WHT</text>
<text x="102.4" y="76.4">GRN</text>
<text x="102.4" y="72.7">ORG</text>
<text x="122.2" y="76.5">6</text>
<text x="122.2" y="74.6">7</text>
<text x="122.2" y="72.7">8</text>
<text x="214" y="72.7">RED</text>
<text x="84.2" y="83.7">RED</text>
<text x="84.2" y="80">BLK</text>
<text x="102.4" y="80">GRN</text>
<text x="102.4" y="83.7">WHT</text>
<text x="122.2" y="83.7">2</text>
<text x="122.2" y="81.9">3</text>
<text x="122.2" y="80.1">4</text>
<text x="122.2" y="78.2">5</text>
<text x="122.2" y="85.6">1</text>
<text x="206.7" y="100.2">GRN</text>
<text x="206.7" y="96.5">WHT</text>
<text x="226.8" y="96.5">Rx</text>
<text x="226.8" y="100.2">Tx</text>
<text x="233.8" y="96.5">2</text>
<text x="233.8" y="100.2">3</text>
<text x="144.5" y="107.4">NC</text>
<text x="148.2" y="107.4">RED</text>
<text x="148.2" y="103.8">BLK</text>
<text x="214" y="103.8">BLK</text>
<text x="214" y="107.4">RED</text>
<text x="226.8" y="103.8">GND</text>
<text x="230.5" y="107.4">NC</text>
<text x="233.8" y="103.9">5</text>
<text x="214" y="111.1">BLK</text>
<text x="230.5" y="111.1">NC</text>
<text x="120.7" y="118.4">BLK</text>
<text x="124.4" y="116.6">NC</text>
<text x="144.5" y="118.4">BLK</text>
<text x="144.5" y="114.8">RED</text>
<text x="214" y="118.4">BLK</text>
<text x="214" y="114.8">RED</text>
<text x="230.5" y="114.8">NC</text>
<text x="230.5" y="118.4">NC</text>
<text x="8.6" y="122.2">1</text>
<text x="8.6" y="124">2</text>
<text x="8.6" y="125.8">3</text>
<text x="19.8" y="122.2">1</text>
<text x="19.8" y="124">2</text>
<text x="19.8" y="125.8">3</text>
<text x="32.4" y="122.2">1</text>
<text x="32.4" y="124">2</text>
<text x="32.4" y="125.8">3</text>
<text x="34.8" y="125.7">RED</text>
<text x="34.8" y="122.1">BLK</text>
<text x="34.8" y="124">WHT</text>
<text x="87.8" y="122.1">DATA ---&gt;</text>
<text x="87.8" y="125.7">DATA &lt;---</text>
<text x="120.7" y="122.1">WHT</text>
<text x="120.7" y="125.7">GRN</text>
<text x="120.7" y="120.2">BLK</text>
<text x="144.5" y="125.7">WHT</text>
<text x="144.5" y="122.1">GRN</text>
<text x="214" y="125.7">WHT</text>
<text x="214" y="122.1">GRN</text>
<text x="226.8" y="122.1">Rx</text>
<text x="226.8" y="125.7">Tx</text>
<text x="233.8" y="122.2">2</text>
<text x="233.8" y="125.8">3</text>
<text x="32.4" y="127.6">4</text>
<text x="34.8" y="127.6">GRN</text>
<text x="40.3" y="129.4">NC</text>
<text x="83.8" y="131.3">1</text>
<text x="92.7" y="131.3">2</text>
<text x="120.7" y="129.4">RED</text>
<text x="120.7" y="131.2">RED</text>
<text x="214" y="129.4">BLK</text>
<text x="226.8" y="129.4">GND</text>
<text x="233.8" y="129.5">5</text>
<text x="56.4" y="133.1">1</text>
<text x="56.4" y="135">3</text>
<text x="56.4" y="136.7">5</text>
<text x="65.3" y="133.1">2</text>
<text x="65.3" y="135">4</text>
<text x="65.3" y="136.7">6</text>
<text x="83.8" y="133.1">3</text>
<text x="83.8" y="135">5</text>
<text x="83.8" y="136.7">7</text>
<text x="92.7" y="133.1">4</text>
<text x="92.7" y="135">6</text>
<text x="92.7" y="136.7">8</text>
<text x="98.8" y="133.1">RED</text>
<text x="55.5" y="142.2">11</text>
<text x="56.4" y="138.6">7</text>
<text x="56.4" y="140.5">9</text>
<text x="65.3" y="138.6">8</text>
<text x="65.3" y="140.5">10</text>
<text x="65.3" y="142.2">12</text>
<text x="82.9" y="140.5">11</text>
<text x="82.9" y="142.2">13</text>
<text x="83.8" y="138.6">9</text>
<text x="92.7" y="138.6">10</text>
<text x="92.7" y="140.5">12</text>
<text x="92.7" y="142.2">14</text>
<text x="98.8" y="140.4">BLK</text>
<text x="55.5" y="144.1">13</text>
<text x="55.5" y="145.9">15</text>
<text x="65.3" y="144.1">14</text>
<text x="65.3" y="145.9">16</text>
<text x="82.9" y="144.1">15</text>
<text x="92.7" y="144.1">16</text>
<text x="51.2" y="153.2">TEENSY - 23 PCB</text>
<text x="187.7" y="154.8">Thursday, October 12, 2017</text>
<text x="49.4" y="156.8">NOTE:</text>
<text x="49.4" y="158.4">DOES NOT match connector manufacturer designations.</text>
<text x="56" y="156.8">Pinout numbering of the Teensy-23 pcb</text>
</g>
<g font-size="1.6" fill="#004080">
<text x="225.7" y="22.9" transform="rotate(-90 225.7 22.9)">Neg</text>
<text x="233.1" y="22.9" transform="rotate(-90 233.1 22.9)">Pos</text>
<text x="22.4" y="26.4">RS232 Rx</text>
<text x="22.6" y="28.2">RS232 Tx</text>
<text x="23.3" y="24.6">Common</text>
<text x="20.2" y="30.1">PWR (8-30v)</text>
<text x="236.9" y="41.1">2</text>
<text x="236.9" y="37.3">3</text>
<text x="236.9" y="44.7">5</text>
<text x="19.9" y="52">PWR (8-16V)</text>
<text x="22.4" y="53.8">RS232 Rx</text>
<text x="22.6" y="50.2">RS232 Tx</text>
<text x="26.3" y="48.3">GND</text>
<text x="25.4" y="55.6">Shield</text>
<text x="236.9" y="55.6">2</text>
<text x="236.9" y="59.4">3</text>
<text x="236.9" y="63">5</text>
<text x="23.1" y="68.5">Reserved</text>
<text x="23.1" y="70.3">Reserved</text>
<text x="26.5" y="66.6">GND</text>
<text x="125.3" y="70.3">GND</text>
<text x="21.8" y="75.8">Analog Out</text>
<text x="22.6" y="72.1">Voltage In</text>
<text x="23.1" y="73.9">Reserved</text>
<text x="125.3" y="77.6">Default</text>
<text x="125.3" y="75.8">Transmit</text>
<text x="125.3" y="73.9">Recieve</text>
<text x="125.3" y="72.1">VS+</text>
<text x="125.3" y="83.1">DO1/HI</text>
<text x="125.3" y="81.3">DI0/EV</text>
<text x="125.3" y="79.4">DO0/LO</text>
<text x="125.3" y="86.8">IN+</text>
<text x="125.3" y="84.9">IN -</text>
<text x="236.9" y="97.7">2</text>
<text x="236.9" y="101.3">3</text>
<text x="236.9" y="105.1">5</text>
<text x="236.9" y="123.4">2</text>
<text x="236.9" y="127">3</text>
<text x="236.9" y="130.6">5</text>
</g>
<g font-size="1.6" fill="#f00">
<text x="15" y="122.3">BLK</text>
<text x="15" y="124">YEL</text>
<text x="15" y="125.9">RED</text>
</g>
<g font-size="1.3">
<text x="29.3" y="1.4">5</text>
<text x="84.2" y="1.4">4</text>
<text x="139" y="1.4">3</text>
<text x="193.9" y="1.4">2</text>
<text x="248.8" y="1.4">1</text>
<text x=".5" y="24.7">D</text>
<text x="276.7" y="24.7">D</text>
<text x=".5" y="68.2">C</text>
<text x="276.7" y="68.2">C</text>
<text x=".5" y="111.6">B</text>
<text x="276.7" y="111.6">B</text>
<text x=".5" y="155">A</text>
<text x="276.7" y="155">A</text>
<text x="29.3" y="177">5</text>
<text x="84.2" y="177">4</text>
<text x="139" y="177">3</text>
<text x="193.9" y="177">2</text>
<text x="248.8" y="177">1</text>
</g>
</svg>
